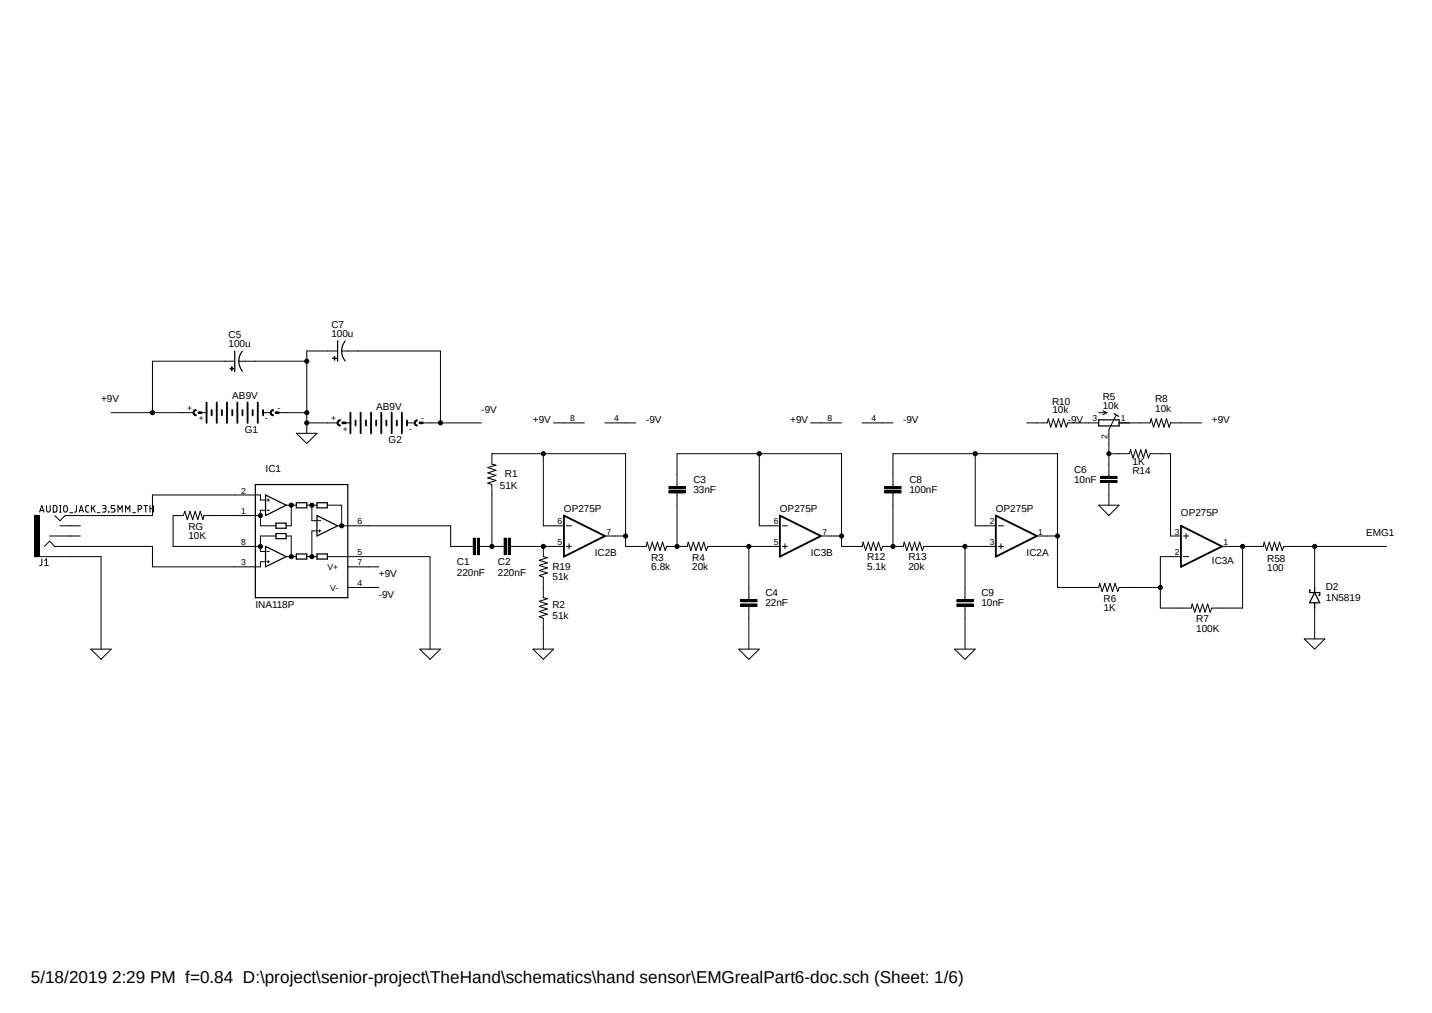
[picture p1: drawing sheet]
<svg xmlns="http://www.w3.org/2000/svg" width="297mm" height="210mm" viewBox="0 0 297 210" stroke-linecap="round" stroke-linejoin="round" font-family="sans-serif">
<path d="M7.1 65.8l282.8 71M289.9 65.8l-282.8 71" fill="none" stroke="#fff" stroke-width=".21"/>
<g fill="none" stroke="#000" stroke-width=".21">
<path d="M47.7 76.4l.8 .1zM48 76l.1 .8zM48.7 74.9h-17.1v10.7M49.5 74.9h14.1M69 74.3h.8zM69.3 73.9l.1 .8zM70 72.8h-6.4v17M70.9 72.8h20.5v14.9M23.1 85.6h17.1M40.3 85l.4-.1v.2a.42 .42 0 0 0-.4 .5 .42 .42 0 0 0 .4 .4v.2a.64 .64 0 0 1-.6-.4 .64 .64 0 0 1 .2-.8zM41.7 85.6h1.1M54.6 85.6h1.5"/>
<path d="M56.3 85l.4-.1v.2a.42 .42 0 0 0-.4 .5 .42 .42 0 0 0 .4 .4v.2a.64 .64 0 0 1-.6-.4 .64 .64 0 0 1 .2-.8zM57.2 85.6h6.4M61.5 89.8h4.2l-2.1 2.1zM63.6 87.7h6.4M70.1 87.2l.5-.2v.2a.42 .42 0 0 0-.5 .5 .42 .42 0 0 0 .5 .4v.2a.64 .64 0 0 1-.7-.4 .64 .64 0 0 1 .2-.7zM71.6 87.7h1.1M84.4 87.7h1.6M86.1 87.2l.4-.2v.2a.42 .42 0 0 0-.4 .5 .42 .42 0 0 0 .4 .4v.2a.64 .64 0 0 1-.6-.4 .64 .64 0 0 1 .2-.7zM87.1 87.7h12.8M112.7 94.1v14.9h4.3M114.8 87.7h6.4M125.5 87.7h6.4"/>
<path d="M157.5 94.1v14.9h4.3M168.1 87.7h6.4M178.8 87.7h6.4M202.3 94.1v14.9h4.2M212.9 87.7h4.3l.2-.9 .5 1.8 .6-1.8 .5 1.8 .5-1.8 .6 1.8 .5-1.8 .5 1.8 .3-.9h6.5M227.9 85.6h1.7M228.3 99.6h3.4v.4h-3.4zM228.3 98.8h3.4v.4h-3.4zM228.7 85.1l.9 .5M229.6 85.6l-.9 .4M230 94.1h4.3l.2-.9 .5 1.8 .5-1.8 .6 1.8 .5-1.8 .6 1.8 .5-1.8 .5 1.8 .3-.9h4.3v17h2.1M231.5 86.1l-1.5 3v9.7"/>
<path d="M232.1 87.7h6.4l.3-.9 .5 1.8 .5-1.8 .5 1.8 .6-1.8 .5 1.8 .5-1.8 .6 1.8 .3-.9h6.4M7.1 106.8h1.1v8.6h-1.1zM8.2 115.4h12.8v19.2M8.2 106.2l.5-1.4 .4 1.4M8.3 105.8h.7M8.7 115.9l-.1 1.2-.4 .2M9.2 113.3l1.1-1.1 1 1.1h20.3v4.2h22.4v-1h1.1M9.3 116.2l.4-.3v1.4M9.3 117.3h.7M9.7 104.8v1.2l.3 .2 .4-.2v-1.2M10.3 111.1h6.4M11 104.8l.8 .2v.8l-.2 .3-.6 .1z"/>
<path d="M12.4 104.8h.3M12.4 106.2h.3M12.4 109h4.3M12.5 104.8v1.4M13.3 105a.4 .4 0 0 1 .4-.2 .4 .4 0 0 1 .3 .4l-.1 .8-.1 .1h-.4l-.2-.3zM14.5 106.3h.6M15.9 104.8v1.1l-.2 .2-.2 .1M16.4 106.2l.4-1.4 .5 1.4M16.5 105.8h.7M18.4 104.8l-.5 .1-.1 .2v.9l.6 .2M19 104.8v1.4M19.3 105.3l.4 .9"/>
<path d="M19.7 104.8l-.7 .8M20.2 106.3h.5M21.3 104.8l.6 .1 .1 .1-.1 .4h-.5M21.6 105.4l.4 .2v.4l-.2 .1-.5 .1M22.5 106.1l.1 .1zM23.8 104.8h-.7v.6l.6 .1 .1 .2-.1 .4-.6 .1M24.5 106.2v-1.4l.4 .8 .5-.8v1.4M26 106.2v-1.4l.5 .8 .4-.8v1.4M27.5 106.3h.6M28.7 105.6h.3a.39 .39 0 0 0 .4-.3 .39 .39 0 0 0-.1-.4l-.6-.1v1.4M29.8 104.8h.8M30.2 104.8v1.4"/>
<path d="M31.1 105.4h.7M31.1 104.8v1.4M31.8 104.8v1.4M54 106.9h-11.7l-.2 .8-.6-1.7-.5 1.7-.5-1.7-.5 1.7-.6-1.7-.5 1.7-.5-1.7-.4 .9h-2.1v6.4h18.1M55.1 103.7h-1.1v-1.1h-22.4v4.3h-18.1l-1.1 1-1.1-1M55.1 105.8h-1.1v3.2h3.2M55.4 103.7h.5M55.4 105.8h.5M55.4 114.3h.5M55.4 116.5h.5M55.6 103.4v.5M55.6 116.2v.5"/>
<path d="M57.2 111.1h-3.2v3.2h1.1M59.4 104.7h2.1M59.4 111.1h1v4.3M59.4 115.4h2.1M60.4 104.7v4.3h-1M63.6 104.7h2.1M63.6 115.4h2.1M64.7 104.7v3.2h1M65.7 110.1h-1v5.3M66 110.1h.5M66 107.9h.5M66.3 109.8v.5"/>
<path d="M67.9 104.7h3v4.3M67.9 115.4h21.3v19.2M70 109h23.5v4.3h4.7M72.1 117.5h6.5M98.2 111.6h.4v3.4h-.4zM99 111.6h.4v3.4h-.4zM99.4 113.3h5.2M102 113.3v-12.8l-.8-.3 1.7-.6-1.7-.5 1.7-.5-1.7-.6 1.7-.5-1.7-.6 1.7-.5-.9-.2v-2.1h27.8v19.2h4.2l.2-.9 .5 1.7 .6-1.7 .5 1.7 .6-1.7 .5 1.7 .5-1.7 .6 1.7 .3-.8h4.2l.2-.9 .6 1.7 .5-1.7 .6 1.7 .5-1.7 .5 1.7 .6-1.7 .5 1.7 .3-.8h15M104.6 111.6h.4v3.4h-.4zM105.4 111.6h.4v3.4h-.4zM105.8 113.3h11.2M112.7 113.3v2.1l.8 .2-1.7 .6 1.7 .5-1.7 .5 1.7 .5-1.7 .6 1.7 .5-1.7 .5 .9 .4v4.2l.8 .2-1.7 .6 1.7 .5-1.7 .5 1.7 .6-1.7 .5 1.7 .5-1.7 .5 .9 .4v6.4"/>
<path d="M117.5 109h1M117.5 113.3h1M118 112.7v1.1M125.5 111.1h4.3M138.7 101.8h3.4v.4h-3.4zM138.7 100.9h3.4v.4h-3.4zM140.4 100.9v-6.8h34.1v19.2h4.3l.2-.9 .5 1.7 .6-1.7 .5 1.7 .5-1.7 .6 1.7 .5-1.7 .6 1.7 .3-.8h4.2l.2-.9 .6 1.7 .5-1.7 .5 1.7 .6-1.7 .5 1.7 .6-1.7 .5 1.7 .3-.8h14.9M140.4 102.2v11.1M155.3 113.3v11M162.3 109h1M162.3 113.3h1M162.8 112.7v1.1"/>
<path d="M170.3 111.1h4.2M183.5 101.8h3.4v.4h-3.4zM183.5 100.9h3.4v.4h-3.4zM185.2 100.9v-6.8h34.1v27.7h8.6l.2-.9 .5 1.7 .6-1.7 .5 1.7 .5-1.7 .6 1.7 .5-1.7 .5 1.7 .3-.8h8.6M185.2 102.2v11.1M200.2 113.3v11M207.1 109h1.1M207.1 113.3h1.1M207.6 112.7v1.1M215.1 111.1h4.2M227.9 104.7h4.2l-2.1 2.2zM230 100v4.7"/>
<path d="M245.4 111.1h1.1M245.4 115.4h1.1M246 110.6v1.1M253.4 113.3h8.6l.2-.9 .5 1.7 .6-1.7 .5 1.7 .5-1.7 .6 1.7 .5-1.7 .5 1.7 .4-.8h21.3M257.7 113.3v12.8h-6.4l-.3 .8-.5-1.7-.6 1.7-.5-1.7-.5 1.7-.6-1.7-.5 1.7-.5-1.7-.2 .9h-6.4v-10.7h4.2M272.7 113.3v8.5M18.8 134.6h4.3l-2.1 2.1zM72.1 121.8h6.5M87.1 134.6h4.3l-2.2 2.1zM110.5 134.6h4.3l-2.1 2.1zM153.2 134.6h4.3l-2.2 2.1zM153.6 125.2h3.4v.4h-3.4z"/>
<path d="M153.6 124.3h3.4v.5h-3.4zM155.3 125.6v9M198 134.6h4.3l-2.1 2.1zM198.5 125.2h3.3v.4h-3.3zM198.5 124.3h3.3v.5h-3.3zM200.2 125.6v9M270.5 132.5h4.3l-2.1 2.1zM272.7 126.1v6.4"/>
<circle cx="63.6" cy="74.9" r=".43"/>
<circle cx="31.6" cy="85.6" r=".43"/>
<circle cx="63.6" cy="85.6" r=".43"/>
<circle cx="63.6" cy="87.7" r=".43"/>
<circle cx="91.3" cy="87.7" r=".43"/>
<circle cx="112.7" cy="94.1" r=".43"/>
<circle cx="157.5" cy="94.1" r=".43"/>
<circle cx="202.3" cy="94.1" r=".43"/>
<circle cx="230" cy="94.1" r=".43"/>
<circle cx="54" cy="113.3" r=".43"/>
<circle cx="54" cy="106.9" r=".43"/>
<circle cx="60.4" cy="104.7" r=".43"/>
<circle cx="60.4" cy="115.4" r=".43"/>
<circle cx="64.7" cy="115.4" r=".43"/>
<circle cx="64.7" cy="104.7" r=".43"/>
<circle cx="70.9" cy="109" r=".43"/>
<circle cx="102" cy="113.3" r=".43"/>
<circle cx="112.7" cy="113.3" r=".43"/>
<circle cx="129.7" cy="111.1" r=".43"/>
<circle cx="140.4" cy="113.3" r=".43"/>
<circle cx="155.3" cy="113.3" r=".43"/>
<circle cx="174.5" cy="111.1" r=".43"/>
<circle cx="185.2" cy="113.3" r=".43"/>
<circle cx="200.1" cy="113.3" r=".43"/>
<circle cx="219.3" cy="111.1" r=".43"/>
<circle cx="257.7" cy="113.3" r=".43"/>
<circle cx="272.7" cy="113.3" r=".43"/>
<circle cx="240.7" cy="121.8" r=".43"/>
</g>
<g fill="none" stroke="#000" stroke-width=".25">
<path d="M48.7 72.8v4.2M50.2 72.8a3.3 3.3 0 0 0 0 4.2M70 70.7v4.2M71.6 70.7a3.3 3.3 0 0 0 0 4.1M227.9 87h4.2v1.3h-4.2zM231.1 85.8l.9 .5M53 100.5h19.1v23.4h-19.1zM55.1 102.6l4.3 2.1-4.3 2.2zM55.1 113.3l4.3 2.1-4.3 2.1zM57.2 108.5h2.2v1h-2.2zM57.2 110.6h2.2v1.1h-2.2zM61.5 104.2h2.1v1.1h-2.1z"/>
<path d="M61.5 114.9h2.1v1h-2.1zM65.7 104.2h2.2v1.1h-2.2zM65.7 114.9h2.2v1h-2.2zM65.7 106.9l4.3 2.1-4.3 2.1zM271.8 122.3h-.2v.6h2.1v.5h-.2M272.7 122.9l1 2.1h-2.1zM272.7 121.8v1.1M272.7 125v1.1"/>
</g>
<g fill="#000">
<path d="M47.7 76.4l.8 .1z" fill-rule="evenodd"/>
<path d="M48 76l.1 .8z" fill-rule="evenodd"/>
<path d="M69 74.3h.8z" fill-rule="evenodd"/>
<path d="M69.3 73.9l.1 .8z" fill-rule="evenodd"/>
<path d="M40.3 85l.4-.1v.2a.42 .42 0 0 0-.4 .5 .42 .42 0 0 0 .4 .4v.2a.64 .64 0 0 1-.6-.4 .64 .64 0 0 1 .2-.8z" fill-rule="evenodd"/>
<path d="M56.3 85l.4-.1v.2a.42 .42 0 0 0-.4 .5 .42 .42 0 0 0 .4 .4v.2a.64 .64 0 0 1-.6-.4 .64 .64 0 0 1 .2-.8z" fill-rule="evenodd"/>
<path d="M70.1 87.2l.5-.2v.2a.42 .42 0 0 0-.5 .5 .42 .42 0 0 0 .5 .4v.2a.64 .64 0 0 1-.7-.4 .64 .64 0 0 1 .2-.7z" fill-rule="evenodd"/>
<path d="M86.1 87.2l.4-.2v.2a.42 .42 0 0 0-.4 .5 .42 .42 0 0 0 .4 .4v.2a.64 .64 0 0 1-.6-.4 .64 .64 0 0 1 .2-.7z" fill-rule="evenodd"/>
<path d="M7.1 106.8h1.1v8.6h-1.1z" fill-rule="evenodd"/>
<circle cx="63.6" cy="74.9" r=".43"/>
<circle cx="31.6" cy="85.6" r=".43"/>
<circle cx="63.6" cy="85.6" r=".43"/>
<circle cx="63.6" cy="87.7" r=".43"/>
<circle cx="91.3" cy="87.7" r=".43"/>
<circle cx="112.7" cy="94.1" r=".43"/>
<circle cx="157.5" cy="94.1" r=".43"/>
<circle cx="202.3" cy="94.1" r=".43"/>
<circle cx="230" cy="94.1" r=".43"/>
<circle cx="54" cy="113.3" r=".43"/>
<circle cx="54" cy="106.9" r=".43"/>
<circle cx="60.4" cy="104.7" r=".43"/>
<circle cx="60.4" cy="115.4" r=".43"/>
<circle cx="64.7" cy="115.4" r=".43"/>
<circle cx="64.7" cy="104.7" r=".43"/>
<circle cx="70.9" cy="109" r=".43"/>
<circle cx="102" cy="113.3" r=".43"/>
<circle cx="112.7" cy="113.3" r=".43"/>
<circle cx="129.7" cy="111.1" r=".43"/>
<circle cx="140.4" cy="113.3" r=".43"/>
<circle cx="155.3" cy="113.3" r=".43"/>
<circle cx="174.5" cy="111.1" r=".43"/>
<circle cx="185.2" cy="113.3" r=".43"/>
<circle cx="200.1" cy="113.3" r=".43"/>
<circle cx="219.3" cy="111.1" r=".43"/>
<circle cx="257.7" cy="113.3" r=".43"/>
<circle cx="272.7" cy="113.3" r=".43"/>
<circle cx="240.7" cy="121.8" r=".43"/>
</g>
<g fill="none" stroke="#000" stroke-width=".38">
<path d="M42.8 83.4v4.3M43.9 85v1.1M45 83.4v4.3M46 85v1.1M47.1 83.4v4.3M48.2 85v1.1M49.2 83.4v4.3M50.3 85v1.1M51.4 83.4v4.3M52.4 85v1.1M53.5 83.4v4.3M54.6 85v1.1"/>
<path d="M72.7 85.6v4.2M73.7 87.2v1M74.8 85.6v4.2M75.9 87.2v1M77 85.6v4.2M78 87.2v1M79.1 85.6v4.2M80.1 87.2v1M81.2 85.6v4.2M82.3 87.2v1M83.4 85.6v4.2M84.4 87.2v1"/>
<path d="M117 106.9l8.5 4.2-8.5 4.3zM161.8 106.9l8.5 4.2-8.5 4.3zM206.5 106.9l8.6 4.2-8.6 4.3zM244.9 109l8.5 4.3-8.5 4.2z"/>
</g>
<g fill="none" stroke="#000" stroke-width=".42">
<path d="M228.3 99.8h3.4M228.3 99h3.4M98.4 111.6v3.4M99.2 111.6v3.4M104.8 111.6v3.4M105.6 111.6v3.4M138.7 102h3.4M138.7 101.1h3.4M183.5 102h3.4M183.5 101.1h3.4M153.6 125.4h3.4M153.6 124.5h3.4"/>
<path d="M198.5 125.4h3.3M198.5 124.5h3.3"/>
</g>
<path d="M41.2 85.6h.5M57.2 85.6h.5M71.1 87.7h.5M87.1 87.7h.5" fill="none" stroke="#000" stroke-width=".55"/>
<text font-size="3.6" x="6.4" y="203.9">5/18/2019 2:29 PM f=0.84 D:\project\senior-project\TheHand\schematics\hand sensor\EMGrealPart6-doc.sch (Sheet: 1/6)</text>
<g font-size="2.1">
<text x="47.4" y="70.1">C5</text>
<text x="68.7" y="69.9">100u</text>
<text x="68.7" y="68">C7</text>
<text x="47.4" y="72">100u</text>
<text x="21" y="83.4">+9V</text>
<text x="48.2" y="82.8">AB9V</text>
<text x="218.2" y="83.9">R10</text>
<text x="228.7" y="82.9">R5</text>
<text x="239.6" y="83.4">R8</text>
<text x="50.8" y="89.7">G1</text>
<text x="78" y="84.9">AB9V</text>
<text x="99.9" y="85.6">-9V</text>
<text x="110.5" y="87.7">+9V</text>
<text x="134" y="87.7">-9V</text>
<text x="163.9" y="87.7">+9V</text>
<text x="187.3" y="87.7">-9V</text>
<text x="218.3" y="85.6">10k</text>
<text x="221.5" y="87.7">-9V</text>
<text x="228.7" y="84.7">10k</text>
<text x="239.6" y="85.3">10k</text>
<text x="251.3" y="87.7">+9V</text>
<text x="80.6" y="91.8">G2</text>
<text x="55.1" y="97.8">IC1</text>
<text x="103.7" y="101.3">51K</text>
<text x="104.7" y="99">R1</text>
<text x="143.8" y="100.2">C3</text>
<text x="188.6" y="100.2">C8</text>
<text x="222.8" y="100.2">10nF</text>
<text x="222.8" y="98">C6</text>
<text x="234.9" y="98.3">R14</text>
<text x="234.9" y="96.4">1K</text>
<text x="117" y="106.2">OP275P</text>
<text x="143.8" y="102.3">33nF</text>
<text x="161.8" y="106.2">OP275P</text>
<text x="188.6" y="102.3">100nF</text>
<text x="206.5" y="106.2">OP275P</text>
<text x="244.9" y="106.9">OP275P</text>
<text x="39.1" y="111.8">10K</text>
<text x="39.1" y="109.9">RG</text>
<text x="283.3" y="111.1">EMG1</text>
<text x="78.6" y="119.7">+9V</text>
<text x="94.8" y="119.3">220nF</text>
<text x="94.8" y="117.2">C1</text>
<text x="103.3" y="119.3">220nF</text>
<text x="103.3" y="117.2">C2</text>
<text x="114.6" y="118.2">R19</text>
<text x="123.4" y="115.3">IC2B</text>
<text x="135" y="116.2">R3</text>
<text x="135.1" y="118.2">6.8k</text>
<text x="143.6" y="118.2">20k</text>
<text x="143.6" y="116.3">R4</text>
<text x="168.1" y="115.3">IC3B</text>
<text x="179.8" y="116">R12</text>
<text x="179.9" y="118.2">5.1k</text>
<text x="188.4" y="118.2">20k</text>
<text x="188.4" y="116.1">R13</text>
<text x="212.9" y="115.3">IC2A</text>
<text x="251.3" y="117">IC3A</text>
<text x="262.8" y="118.4">100</text>
<text x="262.8" y="116.5">R58</text>
<text x="78.6" y="123.9">-9V</text>
<text x="114.6" y="120.3">51k</text>
<text x="158.7" y="125.7">22nF</text>
<text x="158.7" y="123.6">C4</text>
<text x="203.5" y="125.7">10nF</text>
<text x="203.5" y="123.6">C9</text>
<text x="228.9" y="124.8">R6</text>
<text x="275" y="124.7">1N5819</text>
<text x="275" y="122.3">D2</text>
<text x="53" y="126.1">INA118P</text>
<text x="114.6" y="128.4">51k</text>
<text x="114.6" y="126.1">R2</text>
<text x="228.9" y="126.7">1K</text>
<text x="248.1" y="130.9">100K</text>
<text x="248.1" y="129">R7</text>
</g>
<g font-size="1.8">
<text x="38.8" y="85.3">+</text>
<text x="41.2" y="87.4">+</text>
<text x="55" y="87.4">-</text>
<text x="57.5" y="85.3">-</text>
<text x="68.7" y="87.4">+</text>
<text x="71.1" y="89.5">+</text>
<text x="84.9" y="89.5">-</text>
<text x="87.4" y="87.4">-</text>
<text x="118.3" y="87.4">8</text>
<text x="127.4" y="87.4">4</text>
<text x="171.6" y="87.4">8</text>
<text x="180.8" y="87.4">4</text>
<text x="226.6" y="87.4">3</text>
<text x="232.5" y="87.4">1</text>
<text x="229.7" y="91.1" transform="rotate(-90 229.7 91.1)">2</text>
<text x="50" y="102.3">2</text>
<text x="50" y="106.6">1</text>
<text x="50" y="113">8</text>
<text x="74.1" y="108.7">6</text>
<text x="115.7" y="108.7">6</text>
<text x="115.7" y="113">5</text>
<text x="125.8" y="110.8">7</text>
<text x="160.5" y="108.7">6</text>
<text x="160.5" y="113">5</text>
<text x="170.6" y="110.8">7</text>
<text x="205.3" y="108.7">2</text>
<text x="205.3" y="113">3</text>
<text x="215.3" y="110.8">1</text>
<text x="243.7" y="110.8">3</text>
<text x="253.7" y="113">1</text>
<text x="50" y="117.2">3</text>
<text x="67.9" y="118.2">V+</text>
<text x="74.1" y="117.2">7</text>
<text x="74.1" y="115.1">5</text>
<text x="243.7" y="115.1">2</text>
<text x="68.5" y="122.4">V-</text>
<text x="74.1" y="121.5">4</text>
</g>
</svg>
